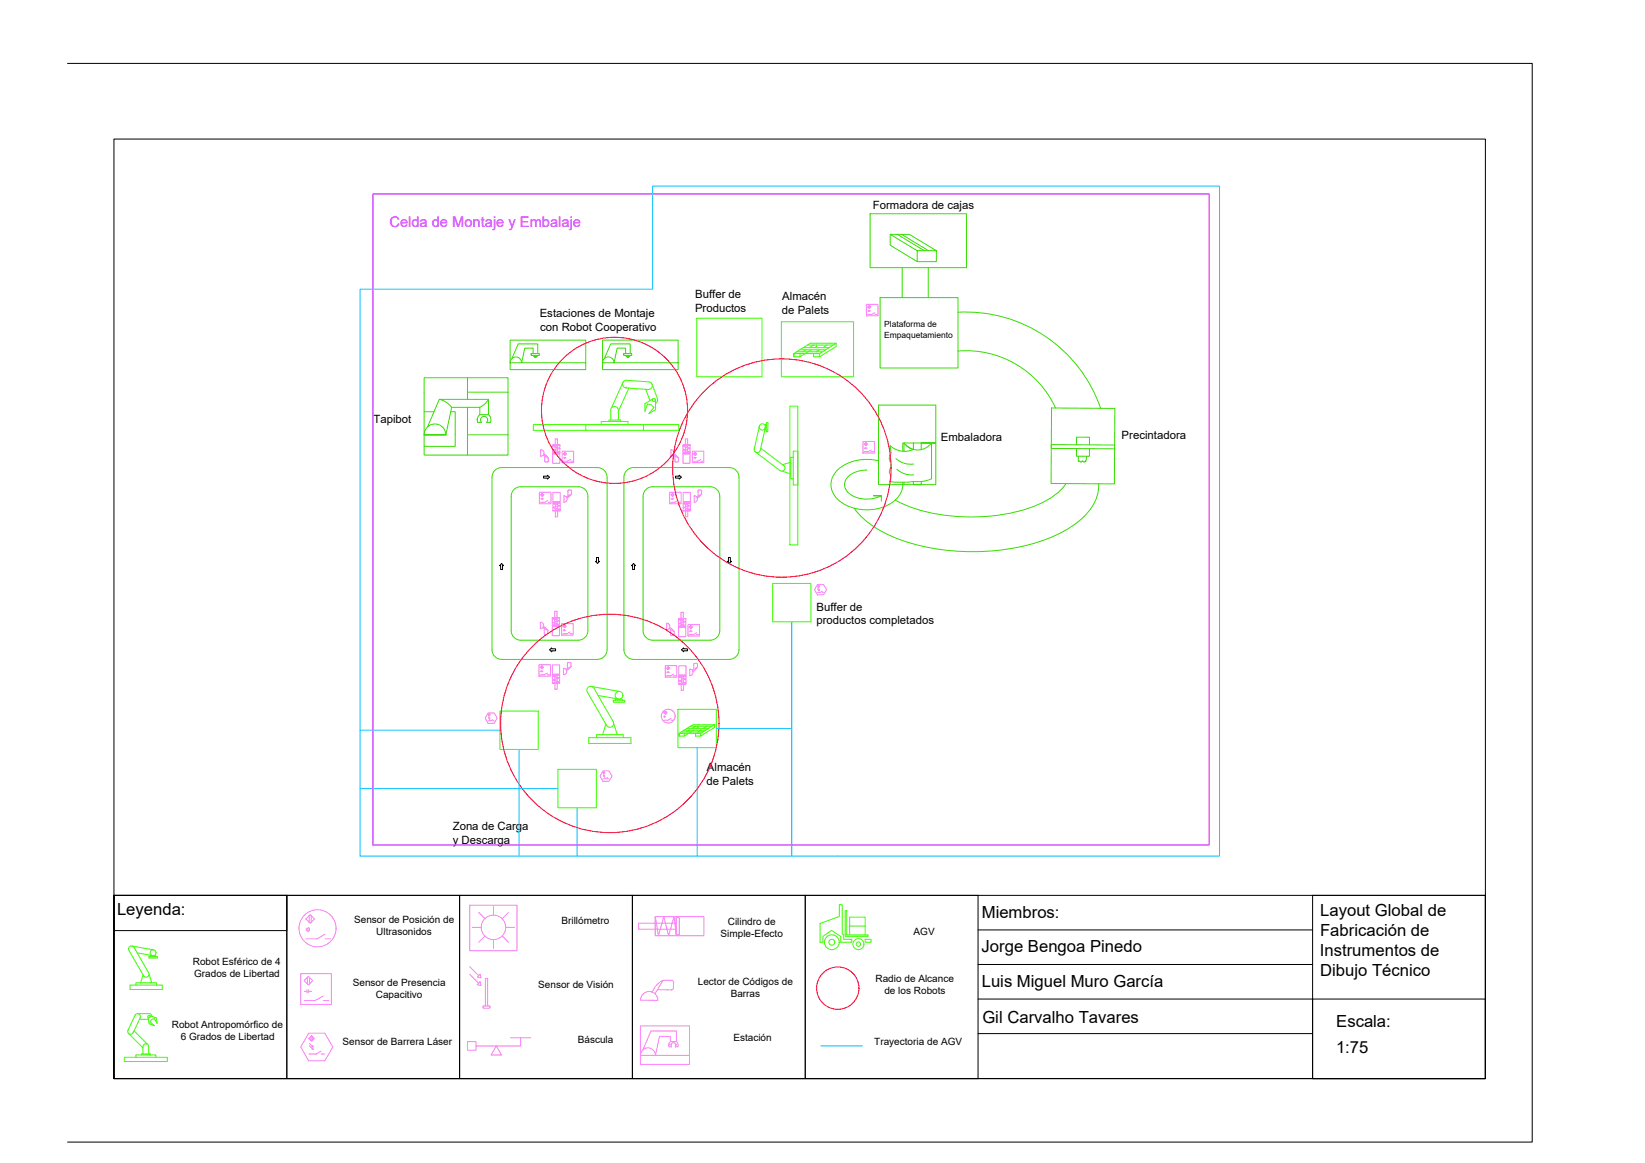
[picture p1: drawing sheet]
<svg xmlns="http://www.w3.org/2000/svg" width="420mm" height="297mm" viewBox="0 0 420 297" stroke-linecap="round" stroke-linejoin="round" font-family="sans-serif">
<!-- layer: Maquina -->
<g fill="none" stroke="#37dd00" stroke-width=".26">
<path d="M222.2 54.6h24.6v13.8h-24.6zM227.4 59.9v2.7l6.9 4.2M229.2 59.9l6.9 4.1M230.3 59.9l6.9 4.1M224.8 76h19.9v18h-19.9zM234.3 64v2.8h4.9v-2.8l-6.9-4.1h-4.9l6.9 4.1h4.9M119.4 96.5h10.4v3.7M130.3 92.6a1.47 1.47 0 0 1 1.5-1.4 1.47 1.47 0 0 1 1.4 1.4M130.3 92.6v1.8h19.3v-1.8h-19.3v-5.7h19.3v5.7M130.7 91.6l1.7-3.8h5v2.5h-1.2v-1.4h-2.2l-.8 3.7M135.7 90.3h2.1v.5h-2.1zM136.2 90.3h-.5v.4"/>
<path d="M136.2 90.8l.9 .2M136.4 91l.6 .1M136.5 91.1l.4 .1M136.6 90.8l.6 .1M136.7 91.3l.1 .1M136.8 90.8h-.6l.6 .6 .6-.6M137.1 90.8h.2M154.4 91.6l1.6-3.8h5v2.5h-1.2v-1.4h-2.2l-.8 3.7a1.47 1.47 0 0 0-1.4-1.4 1.47 1.47 0 0 0-1.5 1.4v1.8h19.3v-1.8h-19.3v-5.7h19.3v5.7M159.3 90.3h2.1v.5h-2.1zM159.8 90.3h-.5v.4M159.8 90.8l.9 .2M160 91l.6 .1"/>
<path d="M160.2 91.1l.3 .1M160.2 90.8l.6 .1M160.3 91.3l.1 .1M160.4 90.8h-.6l.6 .6 .6-.6M160.7 90.8h.2M108.3 111.1v5.1h21.5v-5.1M108.3 111.1h5.6M108.3 105.2h2.6M108.3 111.1a2.76 2.76 0 0 1 2.8-2.8 2.76 2.76 0 0 1 2.8 2.8M112.2 102l1.8 .7 1.3 1.3M115.1 105.2h1.2v8.8h-8M119.4 104h-4l-1.5 7.1"/>
<path d="M119.4 100.2h10.4v10.9h-10.4M119.4 102v-5.5h-11.1v14.6M119.4 104h3.2M119.4 104v12.2M121.9 107.3h.1M122 107.9h1M122.5 105.9a1.75 1.75 0 0 0-.5 2M122.7 107.3h.1M123 107.9a.9 .9 0 0 1 0-1.3 .9 .9 0 0 1 1.3 0 .9 .9 0 0 1 0 1.3M124.3 107.9h1M124.6 107.2l-.1 .1M124.7 102l-.9 1.2-1.3 .8"/>
<path d="M124.8 102h-12.6l-3 7.1M124.8 102v3.9h-2.2v-1.9M124.8 105.9a1.75 1.75 0 0 1 .5 2M224.4 103.5h14.6v20.3h-14.6zM224.4 117.7a11.2 11.2 0 0 0-11 2.9 5 5 0 0 0 1.2 7.5 11.8 11.8 0 0 0 14.2-.5 5.4 5.4 0 0 0 1.8-3.8M228.8 117.1l1.2 .8 1.3 .5 2 .1M229.1 119.9l1.1 .7 1.2 .5 2 .2M231.3 113.6a4.3 4.3 0 0 0 6.6-.5v9.2l-2.6 .7h-2M233.3 114.8l-1.3-.6-1.1-1.1v2.2M233.3 114.8a5.5 5.5 0 0 1-6-1l.3 1.8-.5 1.5 .5 1.7-.5 1.8 .5 1.2-.2 1.2 2.9 .2 3-.2M233.3 113.1v1.7M235.3 114.9v-1.8h3.7h-8.4v2.2"/>
<path d="M268.6 104.2l16.2 .1-.2 19.3-16.1-.1zM275 114.6l-.1 1.9h3.4v-1.9M275 113.6v-1.9h1.6h1.7v1.9M275.5 116.5v1.4l.2-.2 .4 .4 .4-.4 .4 .4 .4-.4v.2l.3-1.4M284.7 113.7l-16.2-.1v.9l16.2 .1M216.4 125.6h.1M221.4 120.1a5.9 5.9 0 0 0-5.5 2.6 3.2 3.2 0 0 0 2.4 4.2 8.2 8.2 0 0 0 6.8-.3h-2h2v1.4M230.6 123.2v.6M230.9 123.2v.6M233.3 123v.8h2v-.8M128.1 168.4a2.44 2.44 0 0 1-2.4-2.4v-44.1a2.44 2.44 0 0 1 2.4-2.5h24.5a2.44 2.44 0 0 1 2.4 2.5l.1 44.1a2.49 2.49 0 0 1-2.5 2.4M128.1 168.4h24.5"/>
<path d="M130.6 161.1a2.44 2.44 0 0 0 2.4 2.4h14.7a2.44 2.44 0 0 0 2.5-2.4M130.6 161.1v-34.3a2.41 2.41 0 0 1 2.4-2.5h14.7a2.44 2.44 0 0 1 2.5 2.5v34.3M161.8 168.4a2.44 2.44 0 0 1-2.4-2.4v-44.1a2.44 2.44 0 0 1 2.4-2.5h24.5a2.44 2.44 0 0 1 2.4 2.5l.1 44.1a2.49 2.49 0 0 1-2.5 2.4M161.8 168.4h24.5M164.3 161.1v-34.3a2.41 2.41 0 0 1 2.4-2.5h14.7a2.44 2.44 0 0 1 2.4 2.5l.1 34.3M164.3 161.1a2.44 2.44 0 0 0 2.4 2.4h14.7a2.44 2.44 0 0 0 2.4-2.4"/>
</g>
<!-- layer: Texto2 -->
<path d="M138.8 121.6h1v-.2l.6 .5-.6 .5v-.3h-1zM172.5 121.6h1v-.2l.6 .5-.6 .5v-.3h-1zM128.1 143.9l.5 .6h-.2v1h-.5v-1h-.3zM152.4 142.4h.5v1h.2l-.5 .5-.5-.5h.3zM161.8 143.9l.5 .6h-.2v1h-.5v-1h-.3zM186.1 142.4h.4v1h.3l-.5 .5-.5-.5h.3zM140.4 166l.5-.5v.2h1v.5h-1v.3zM174.1 166l.5-.5v.2h1v.5h-1v.3z" fill="none" stroke="#000" stroke-width=".26"/>
<!-- layer: Robots -->
<g fill="none" stroke="#3fff00" stroke-width=".26">
<path d="M159.1 97.7l-2.8 6.3M159.3 97.4l.8-.3 5.6 .4a.98 .98 0 0 1 .9 1.1 .98 .98 0 0 1-1.1 .9l-5.6-.4a.99 .99 0 0 1-.8-.7 .99 .99 0 0 1 .2-1zM159.9 99.1h.1M160.6 99.1l-2.7 6.1M164.9 99.4l1.1 2.9M166.5 98.2l1.4 3.6M149.6 109.9h-13.4v-1.5h37.2v1.5h-9.1M153.5 108.4h-3.9v1.5h14.7v-1.5h-3.9M155.5 107.3h3v.4h-3zM155.5 107.7h-2v.7h6.9v-.7h-1.9M156 104.8a.98 .98 0 0 1 1-1 .98 .98 0 0 1 .9 1M156 104.8v2.5"/>
<path d="M157.7 104.1h.1M158 104.8v2.5M166.8 101.8l-2.1 1.3v2l.7-1.9 .9 .2 .7 .7-1.2 1.5 1.6-1v-2.4M167.9 101.8a.98 .98 0 0 1-.5 1.3M194 108.9l-1.4 5.7a.79 .79 0 0 0 .6 1 .79 .79 0 0 0 1-.6l1.3-5.8M194.3 114.5l5.9 4.4a.79 .79 0 0 1 .1 1.1 .79 .79 0 0 1-1.1 .2l-6.2-4.8M195.7 108.3l-.2 .2v1.1l.2 .3M195.8 108.3v-.4l.4 .1-.1 2.3h-.4v-.4M195.8 108.3l-.1 1.6M201.7 103.7h2.1v35.5h-2.1zM202 116.8h.6v5.5h-.6zM202 118l-2.1 .7"/>
<path d="M202.6 116.8v-1.6h1.2v8.7h-1.2v-1.6M199.8 120.4l2.2 .6M150 176.8a.98 .98 0 0 1 .4-1.4 .98 .98 0 0 1 1.3 .4l4.9 8.5a.98 .98 0 0 1-.4 1.3 .98 .98 0 0 1-1.3-.3l-4.9-8.5M151 175.3l7.3 1.3M152.8 177.6l5.1 .9M157.1 178.8l.3-.2h1.4l.3 .2M157.1 178.9h-.5v.4h3v-.4h-.5M157.1 178.9h2M152.3 187.6h6.9v.8h-6.9zM152.3 188.4h-1.9v1.5h10.8v-1.5h-2M154.7 185l-.8 2.6M156.5 184.1h.1"/>
<path d="M156.8 184.8l.8 2.8"/>
<circle cx="167" cy="102.2" r=".39"/>
<circle cx="194.7" cy="109" r=".79"/>
<circle cx="158.1" cy="177.6" r=".98"/>
</g>
<!-- layer: Almacenaje -->
<g fill="none" stroke="#3fff00" stroke-width=".26">
<path d="M178 81.3h16.6v14.9h-16.6zM199.6 82.2h18.4v14h-18.4zM202.8 90.3l4.2-2.6h6.6l-4.2 2.6h-1.6v.8h1.6v-.8h-1.6v.8M203.5 89.9h6.6M204.3 89.3h6.6M205.2 88.8h6.6M205.9 89.3l-.9 .6M206.2 88.1h6.6M207.2 89.3l-2.9 1.8M207.8 88.1l-1 .7M208.6 88.1v.4l-.5 .3M209.3 89.3l-.8 .6"/>
<path d="M209.4 90.3h-6.6v.8h1.5v-.8h-1.5v.8M211.2 88.1l-1 .7M213.6 87.7v.8l-4.2 2.6M197.3 149h9.8v9.8h-9.8zM127.7 181.6h9.8v9.8h-9.8zM142.5 196.5h9.8v9.8h-9.8zM173.2 181.2h9.8v9.7h-9.8zM173.5 187.3l3.5-2.2h5.5l-3.5 2.2h-1.3v.7h1.3v-.7h-1.3v.7M174 186.9h5.6M174.7 186.5h5.6M175.5 186h5.5M176.1 186.5l-.7 .4"/>
<path d="M176.4 185.5h5.5M177.2 186.5l-2.4 1.5M177.7 185.5l-.9 .5M178.3 185.5v.3l-.4 .2M178.9 186.5l-.7 .4M179 187.3h-5.5v.7h1.3v-.7h-1.3v.7M180.6 185.5l-.9 .5M182.5 185.1v.7l-3.5 2.2"/>
</g>
<!-- layer: Cintas -->
<path d="M230.4 68.4v7.6M237.1 68.4v7.6M244.7 79.7a36.5 36.5 0 0 1 36.4 24.6M244.7 89.7a25.1 25.1 0 0 1 24.9 14.5M272.3 123.5a19 19 0 0 1-10.8 6.7 48.7 48.7 0 0 1-30.5-1.3l-2.4-1.2M280.6 123.6a11.8 11.8 0 0 1-5 9.5 39.6 39.6 0 0 1-21.1 7.5 53.1 53.1 0 0 1-29-4.7 20.4 20.4 0 0 1-7.3-6.1" fill="none" stroke="#37dd00" stroke-width=".26"/>
<!-- layer: Sensores -->
<g fill="none" stroke="#ff7fff" stroke-width=".26">
<path d="M221.3 77.7h2.9v3h-2.9zM221.6 79.4h.3M221.9 79.3v.3M222 78.1v.6M222 78l.5 .4-.5 .4-.4-.4zM222.1 79.4h.2M222.1 79.3v.3M222.1 78.1v.6M223.5 79.9l-.8 .4h-1.1M223.5 80.3h.5M138.1 114.9a.84 .84 0 0 1 .8 .8 .84 .84 0 0 1-.8 .8zM138.7 116.2l1.3 .8"/>
<path d="M138.9 116l.4 .2M139.1 116.5v1.3l.2 .2M139.3 116.2l.7 .8M140 117.8l-.7 .2M140 117v.9M141.2 113.7h1.8v4.6h-1.8zM141.2 113.7h1.8zM141.8 115.7v-3.6h.6v3.6M143 113.7l-1.8 .3 1.8 .5-1.8 .5 1.8 .5-1.7 .2h1.6v.3h-1.6v-.3h1.6M143.6 115.2h2.9v3h-2.9zM143.9 115.9l.4-.4 .4 .4-.4 .4zM143.9 116.9h.3"/>
<path d="M144.2 116.8v.3M144.2 115.6v.6M144.3 116.8v.3M144.3 116.9h.3M144.4 115.6v.6M145.7 117.4l-.7 .4h-1.1M145.7 117.8h.6M171.4 114.9a.84 .84 0 0 1 .8 .8 .84 .84 0 0 1-.8 .8zM172 116.2l1.3 .8M172.2 116l1.1 1M172.4 116.5v1.4l.7 .1 .2-.2M173.3 117v.9"/>
<path d="M174.4 113.7h1.9v4.6h-1.9zM174.4 113.7h1.9zM175 115.7v-3.6h.6v3.6M176.3 113.7l-1.9 .3 1.9 .5-1.9 .5 1.9 .5-1.8 .2h1.6v.3h-1.6v-.3h1.6M176.8 115.2h3v3h-3zM177.1 115.9l.5-.4 .4 .4-.4 .4zM177.2 116.9h.2M177.4 116.8v.3M177.5 115.6v.6M177.6 116.9h.3M177.6 116.8v.3M177.7 115.6v.6"/>
<path d="M179 117.4l-.8 .4h-1M179 117.8h.5M220.4 112.8h3v2.9h-3zM220.7 114.5h.3M221 114.3v.3M221.1 113.1v.7M221.1 113l.5 .5-.5 .4-.4-.4zM221.2 114.5h.2M221.2 114.3v.3M221.2 113.1v.7M222.6 114.9l-.8 .5h-1.1M222.6 115.4h.5"/>
<path d="M137.8 125.7h2.9v3h-2.9zM138.1 126.4l.4-.4 .4 .4-.4 .4zM138.1 127.4h.3M138.4 127.3v.3M138.4 126.1v.6M138.6 127.4h.2M138.6 127.3v.3M138.6 126.1v.6M139.9 127.8l-.7 .5h-1.1M139.9 128.3h.6M141.2 125.8h1.9v4.6h-1.9zM141.2 130.4h1.9z"/>
<path d="M141.3 128.4h1.6v-.3h-1.6v.3h1.6l-1.7 .2 1.9 .6-1.9 .4 1.9 .5-1.9 .3M141.8 128.4v3.6h.6v-3.6M144 126.6a.84 .84 0 0 1 .9 .9 .84 .84 0 0 1-.9 .8zM145.1 126.7v-1.5h.8l.1 1-1.3 .7M146 126.1l-1.2 1.1M171 125.7h3v3h-3zM171.4 126.4l.4-.4 .4 .4-.4 .4zM171.4 127.4h.2M171.6 127.3v.3M171.7 126.1v.6M171.8 127.4h.3M171.8 127.3v.3"/>
<path d="M171.9 126.1v.6M173.2 127.8l-.8 .5h-1M173.2 128.3h.5M174.5 125.8h1.8v4.6h-1.8zM174.5 130.4h1.8zM174.6 128.4h1.6v-.3h-1.6v.3h1.6l-1.7 .2 1.8 .6-1.8 .4 1.8 .5-1.8 .3M175.1 128.4v3.6h.6v-3.6M177.3 126.6a.84 .84 0 0 1 .8 .9 .84 .84 0 0 1-.8 .8M177.3 126.6v1.7M179.2 125.3l-.2-.1h-.6l-.1 1.5M179.2 126.1l-1.1 1.1M179.2 125.3v.9l-1.3 .7"/>
<path d="M138 158.9a.84 .84 0 0 1 .8 .8 .84 .84 0 0 1-.8 .9v-1.7M141.1 157.7h1.8v4.7h-1.8zM141.1 157.7h1.8zM141.7 159.7v-3.6h.6v3.6M142.9 157.7l-1.8 .3 1.8 .5-1.8 .5 1.8 .5-1.7 .2h1.6v.3h-1.6v-.3h1.6M143.4 159.3h3v2.9h-3zM143.8 159.9l.4-.4 .4 .4-.4 .5zM144.1 159.6v.7M144.3 159.6v.7M170.3 159.2a.84 .84 0 0 1 .8 .8 .84 .84 0 0 1-.8 .8v-1.6M173.3 158h1.9v4.6h-1.9zM173.3 158h1.9z"/>
<path d="M173.9 160v-3.6h.6v3.6M175.2 158l-1.9 .3 1.9 .5-1.9 .4 1.9 .5-1.8 .3h1.6v.3h-1.6v-.3h1.6M175.7 159.5h3v3h-3zM176.4 159.9v.6M176.6 159.9v.6M208.8 149.3h1.6l.7 1.3-.7 1.3h-1.6l-.8-1.3zM208.9 150.5l.3 .3M208.9 150.3l.3 .3M209 149.6v.4M209.1 149.5l.3 .3-.3 .3-.3-.3zM209.1 150.6h.2zM209.1 150.8l.2 .1z"/>
<path d="M209.1 149.6v.4M210 151l-.5 .3h-.7M210 151.3h.3M137.7 169.8h2.9v2.9h-2.9zM138 171.5h.3M138.3 171.3v.3M138.3 170.1v.7M138.4 170l.4 .4-.4 .5-.4-.5zM138.4 171.5h.3M138.4 171.3v.3M138.5 170.1v.7M138.6 160.3l1.3 .8"/>
<path d="M138.8 160l.4 .2M139 160.5v1.4l.2 .1M139.2 160.2l.7 .8M139.8 171.9l-.7 .4h-1.1M139.8 172.3h.6M139.9 161.1v.9l-.7 .1M141.1 169.8h1.8v4.7h-1.8zM141.1 174.5h1.8zM141.2 172.5h1.6v-.3h-1.6v.3h1.6l-1.7 .2 1.8 .5-1.8 .5 1.8 .5-1.8 .3M141.7 172.5v3.5h.6v-3.5M143.8 161h.3M143.9 170.7a.84 .84 0 0 1 .9 .8 .84 .84 0 0 1-.9 .8z"/>
<path d="M144.1 160.8v.3M144.2 161h.3M144.2 160.8v.3M144.9 169.4v1.3M145.6 161.4l-.8 .4h-1M145.6 161.8h.5M145.7 169.2l.1 .1 .1 .9M145.7 169.2l-.8 .2M145.8 170.2l-1.1 1M145.9 170.2l-1.4 .8M169.9 170h3v3h-3zM170.3 171.7h.2"/>
<path d="M170.5 171.6v.3M170.6 170.3v.7M170.7 170.3l.4 .4-.4 .4-.4-.4zM170.7 171.7h.3M170.7 171.6v.3M170.8 170.3v.7M170.9 160.5l1.3 .8v.8M171 160.3l1.2 1M171.3 160.8v1.4l.7 .1 .2-.2M172.1 172.1l-.8 .5h-1M172.1 172.6h.5M173.4 170.1h1.8v4.6h-1.8z"/>
<path d="M173.4 174.7h1.8zM173.5 172.7h1.6v-.3h-1.6v.3h1.6l-1.7 .2 1.8 .5-1.8 .5 1.8 .5-1.8 .3M174 172.7v3.6h.6v-3.6M176 160.2l.5-.4 .4 .4-.4 .4zM176.1 161.2h.2M176.2 170.9a.84 .84 0 0 1 .8 .8 .84 .84 0 0 1-.8 .9v-1.7M176.3 161.1v.3M176.5 161.2h.3M176.5 161.1v.3M177.9 161.6l-.8 .5h-1M177.9 162.1h.5M178.1 170.4l-1.1 1.1"/>
<path d="M178.1 170.4l-.1-.9h-.7l-.1 1.5M178.1 170.4l-1.3 .8M124.7 182.1h1.5l.8 1.3-.8 1.3h-1.5l-.8-1.3zM124.8 183.3l.2 .3M124.8 183.1l.2 .2M124.9 182.4v.4M124.9 182.3l.3 .3-.3 .3-.2-.3zM125 182.4v.4M125.1 183.3v.1zM125.1 183.6v.1zM125.9 183.8l-.5 .3h-.7M125.9 184.1h.3"/>
<path d="M154 196.9h1.6l.7 1.3-.7 1.3h-1.6l-.8-1.3zM154.1 198.1l.3 .3M154.1 197.9l.3 .3M154.2 197.2v.4M154.3 197.1l.3 .3-.3 .3-.3-.3zM154.3 198.2h.2zM154.3 198.4l.2 .1zM154.3 197.2v.4M155.2 198.6l-.5 .3h-.7M155.2 198.9h.3M169.6 182l.4-.4 .4 .4-.4 .4zM169.6 182.9v.2"/>
<path d="M169.7 182.9v.3M169.8 182.8v.4M169.9 181.7v.7M170.1 181.7v.7M171.4 183.5l-.8 .4h-1M171.4 183.9h.5"/>
<circle cx="170.7" cy="182.9" r="1.77"/>
</g>
<!-- layer: TrayectAGV -->
<path d="M92 73.9h74.7v-26.4h144.8v171.2h-219.5zM202.2 158.8v59.9M92 186.5h35.7M132.6 191.4v27.3M178.1 190.9v27.8M183 186.1h19.2M92 201.4h50.5M147.4 206.3v12.4" fill="none" stroke="#00bfff" stroke-width=".26"/>
<!-- layer: Radio -->
<g fill="none" stroke="#f00" stroke-width=".26">
<circle cx="157" cy="104.8" r="18.7"/>
<circle cx="199.7" cy="119.5" r="27.9"/>
<circle cx="155.8" cy="184.8" r="27.9"/>
</g>
<!-- layer: Celdas -->
<path d="M95.3 49.5h213.5v166.3h-213.5z" fill="none" stroke="#bf00ff" stroke-width=".26"/>
<!-- layer: 0 -->
<path d="M17.3 16.2h374.1v275.5h-374.1" fill="none" stroke="#000" stroke-width=".26"/>
<!-- layer: Title Block -->
<g fill="none" stroke="#000" stroke-width=".26">
<path d="M29.1 35.5h350.3v240h-350.3h350.3v-46.8h-350.3v46.8zM29.1 228.7h44.2v46.8h-44.2zM29.1 228.7h44.2v9h-44.2zM73.3 228.7h44.1v46.8h-44.1zM117.4 228.7h44.1v46.8h-44.1zM161.5 228.7h44.2v46.8h-44.2zM205.7 228.7h44.1v46.8h-44.1zM249.8 237.5h85.5M335.3 228.7h44.1v46.8h-44.1zM249.8 246.3h85.5M249.8 255.2h85.5M335.3 255.2h44.1v20.3h-44.1z"/>
<path d="M249.8 264h85.5"/>
</g>
<g fill="none" stroke="#3fff00" stroke-width=".26">
<path d="M209.5 235.9l4.9-1.8v-3h.7v7.4l.4 .2v1.2h2.1v.8h-2.9v-1.5l-2.3-1.6-2.2 1.6v1.5h-.7zM215.9 232.6h.4v6.2h5.4v.4h-5.8zM217 238.8v-2.3h4v2.3M217 236.5v-2.2h4v2.2M221 239.9h1.5v.8h-1.5zM33.7 241.6l5.6 1M34.2 242a.75 .75 0 0 0-1-.3 .75 .75 0 0 0-.3 1l3.8 6.5a.75 .75 0 0 0 1 .3 .75 .75 0 0 0 .3-1.1l-3.8-6.4M34.7 251h5.3v.6h-5.3zM34.7 251.6h-1.5v1.1h8.2v-1.1h-1.4M35.1 243.4l3.9 .7M35.1 258.9h3a.73 .73 0 0 1 .7 .7M35.8 259.9a.72 .72 0 0 0-.4-.9 .72 .72 0 0 0-.9 .3l-1.8 3.8a.73 .73 0 0 0 .3 1 .73 .73 0 0 0 1-.4"/>
<path d="M35.8 259.9l-1.8 3.9M36.6 249l-.7 2M37.9 248.3h.1M38 244.3h2.2v.4h-2.2zM38.1 248.8l.7 2.2M38.2 259.4l1.7 .6 .3 1.4-.8-1.3-.7 .3-.3 .6 1.1 1-1.4-.5-.3-1.8M38.6 244.1l-.2 .2M38.6 244.1h1l.3 .2M32.9 264l3.6 3.6M34 263.8h.1M34.2 263.3l3.6 3.5M34.7 270h-2.9v1.1h10.9v-1.1h-2.9"/>
<path d="M35.6 260.4h2.3M36.2 269.2h2.2v.3h-2.2zM36.2 269.5h-1.5v.5h5.1v-.5h-1.4M36.5 269.2v-1.9a.73 .73 0 0 1 .7-.7 .73 .73 0 0 1 .8 .7v1.9"/>
<circle cx="38.1" cy="259.6" r=".29"/>
<circle cx="39.1" cy="243.3" r=".75"/>
<circle cx="212.5" cy="240.7" r="1.89"/>
<circle cx="212.5" cy="240.7" r=".75"/>
<circle cx="219.3" cy="241.1" r="1.41"/>
<circle cx="219.3" cy="241.1" r=".56"/>
</g>
<g fill="none" stroke="#ff7fff" stroke-width=".26">
<path d="M78.1 237.2l.2 .2-.2 .3M78.4 237l.3 .4-.3 .4M78.8 236.9l.3 .5-.3 .6M79 233.8v1.8M79.2 233.6l1.1 1.1-1.1 1.1-1.1-1.1zM79.5 233.8v1.8M83 238.6l-2 1.2h-2.9M83 239.8h1.4M120 231.2h12v11.6h-12zM120.7 236.9h2.2M122.3 233l1.5 1.6M123.8 239.1l-1.5 1.5"/>
<path d="M126 231.5v2.2M126 240v2.2M128.3 239.1l1.6 1.5M129.2 236.9h2.2M129.9 233l-1.6 1.6M167.4 234.1h12.4v4.9h-12.4zM167.4 234.1v4.9zM167.4 234.1l.8 4.9 1.3-4.9 1.3 4.9 1.3-4.9 .6 4.6v-4.3h.8v4.3h-.8v-4.3M172.7 235.8h-9.6v1.5h9.6M76.8 248.7h7.8v7.8h-7.8zM77.7 253.2h.7M78.4 252.8v.8"/>
<path d="M78.5 249.6v1.7M78.8 249.4l1.1 1.1-1.1 1.1-1.1-1.1zM78.9 253.2h.7M78.9 252.8v.8M79 249.6v1.7M82.6 254.4l-2.1 1.1h-2.8M82.6 255.5h1.4M120 248.9l2.2 2.2M120 246.9l2.2 2.3M121.9 249.5l.7-.7 .3 1zM122.6 250.8l.3 .9-1-.2zM124 249.9h.5v7h-.5z"/>
<path d="M124 256.9h-.6v.6h1.7v-.6h-.6M167.9 252.8h3.7M168 255.5a2.21 2.21 0 0 0-2.2-2.3 2.21 2.21 0 0 0-2.2 2.2l4.4 .1M169.4 250.4h2.4l.2 .4v1.6M169.4 250.4l-2.1 3.4M169.4 250.4l-1.6 1.1-1.3 1.9M172 252.4l-.5 .4M78.8 263.9h4.2l2 3.5-2 3.6h-4.2l-2-3.6zM78.9 265.2l.7-.7 .7 .7-.7 .7zM79 267.1l.8 .8M79 266.5l.8 .7M79.4 264.7v1.1"/>
<path d="M79.7 267.4l.2-.3 .1 .3zM79.7 268l.2-.2 .1 .3zM79.8 264.7v1.1M82 268.5l-1.3 .7h-1.8M82 269.2h.9M119.4 266h2.2v2.2h-2.2zM130.4 265.1h5.2M133 265.1v2h-6.2l1.3 2.4h-2.7l1.4-2.4h-5.2M170.8 266.9h.1M171.2 266v-1.3h-2.8l-1 4.8a1.92 1.92 0 0 0-1.9-1.9 1.92 1.92 0 0 0-1.9 2v-7.6h12.5v9.9h-12.5v-2.3h12.5M171.2 266h1.6M171.2 266a1.21 1.21 0 0 0-.3 1.4h.7a.62 .62 0 0 1 0-.9 .62 .62 0 0 1 .9 0 .62 .62 0 0 1 0 .9h.6"/>
<path d="M171.4 266.9h.1M172.6 266.9h.1M172.8 266a1.2 1.2 0 0 1 .3 1.4M172.8 266v-2.7h-6.5l-2.1 4.9"/>
<circle cx="81.1" cy="237.1" r="4.7"/>
<circle cx="126" cy="236.8" r="3.1"/>
</g>
<circle cx="214" cy="252.4" r="5.4" fill="none" stroke="#f00" stroke-width=".26"/>
<path d="M209.7 267.1h10.5" fill="none" stroke="#0ff" stroke-width=".26"/>
<g font-size="4.3">
<text x="29.9" y="233.8">Leyenda:</text>
<text x="337.2" y="234">Layout Global de</text>
<text x="250.8" y="234.5">Miembros:</text>
<text x="337.2" y="239.1">Fabricación de</text>
<text x="250.7" y="243.2">Jorge Bengoa Pinedo</text>
<text x="337.1" y="244.2">Instrumentos de</text>
<text x="337.2" y="249.3">Dibujo Técnico</text>
<text x="250.8" y="252.1">Luis Miguel Muro García</text>
<text x="250.9" y="261.2">Gil Carvalho Tavares</text>
<text x="341.3" y="262.4">Escala:</text>
<text x="341.2" y="269">1:75</text>
</g>
<text font-size="3.7" fill="#bf00ff" x="99.5" y="58">Celda de Montaje y Embalaje</text>
<g font-size="2.9">
<text x="222.9" y="53.3">Formadora de cajas</text>
<text x="177.5" y="76.1">Buffer de</text>
<text x="199.8" y="76.6">Almacén</text>
<text x="137.9" y="81.1">Estaciones de Montaje</text>
<text x="177.5" y="79.6">Productos</text>
<text x="199.7" y="80.1">de Palets</text>
<text x="138" y="84.6">con Robot Cooperativo</text>
<text x="95.4" y="108.1">Tapibot</text>
<text x="240.3" y="112.5">Embaladora</text>
<text x="286.5" y="112.2">Precintadora</text>
<text x="208.5" y="155.9">Buffer de</text>
<text x="208.6" y="159.4">productos completados</text>
<text x="180.6" y="197">Almacén</text>
<text x="180.4" y="200.5">de Palets</text>
<text x="115.6" y="212">Zona de Carga</text>
<text x="115.6" y="215.5">y Descarga</text>
</g>
<g font-size="2.6">
<text x="90.5" y="235.9">Sensor de Posición de</text>
<text x="96.1" y="238.9">Ultrasonidos</text>
<text x="143.4" y="235.9">Brillómetro</text>
<text x="184.1" y="239.4">Simple-Efecto</text>
<text x="185.9" y="236.3">Cilindro de</text>
<text x="233.3" y="238.8">AGV</text>
<text x="49.3" y="246.4">Robot Esférico de 4</text>
<text x="49.6" y="249.5">Grados de Libertad</text>
<text x="90.1" y="251.8">Sensor de Presencia</text>
<text x="178.2" y="251.5">Lector de Códigos de</text>
<text x="223.6" y="250.8">Radio de Alcance</text>
<text x="96" y="254.8">Capacitivo</text>
<text x="137.5" y="252.5">Sensor de Visión</text>
<text x="186.6" y="254.6">Barras</text>
<text x="225.9" y="253.9">de los Robots</text>
<text x="43.9" y="262.5">Robot Antropomórfico de</text>
<text x="46.2" y="265.6">6 Grados de Libertad</text>
<text x="87.5" y="266.9">Sensor de Barrera Láser</text>
<text x="147.6" y="266.5">Báscula</text>
<text x="187.3" y="266">Estación</text>
<text x="223.3" y="266.8">Trayectoria de AGV</text>
</g>
<g font-size="2.2">
<text x="225.8" y="83.6">Plataforma de</text>
<text x="225.8" y="86.4">Empaquetamiento</text>
</g>
</svg>
